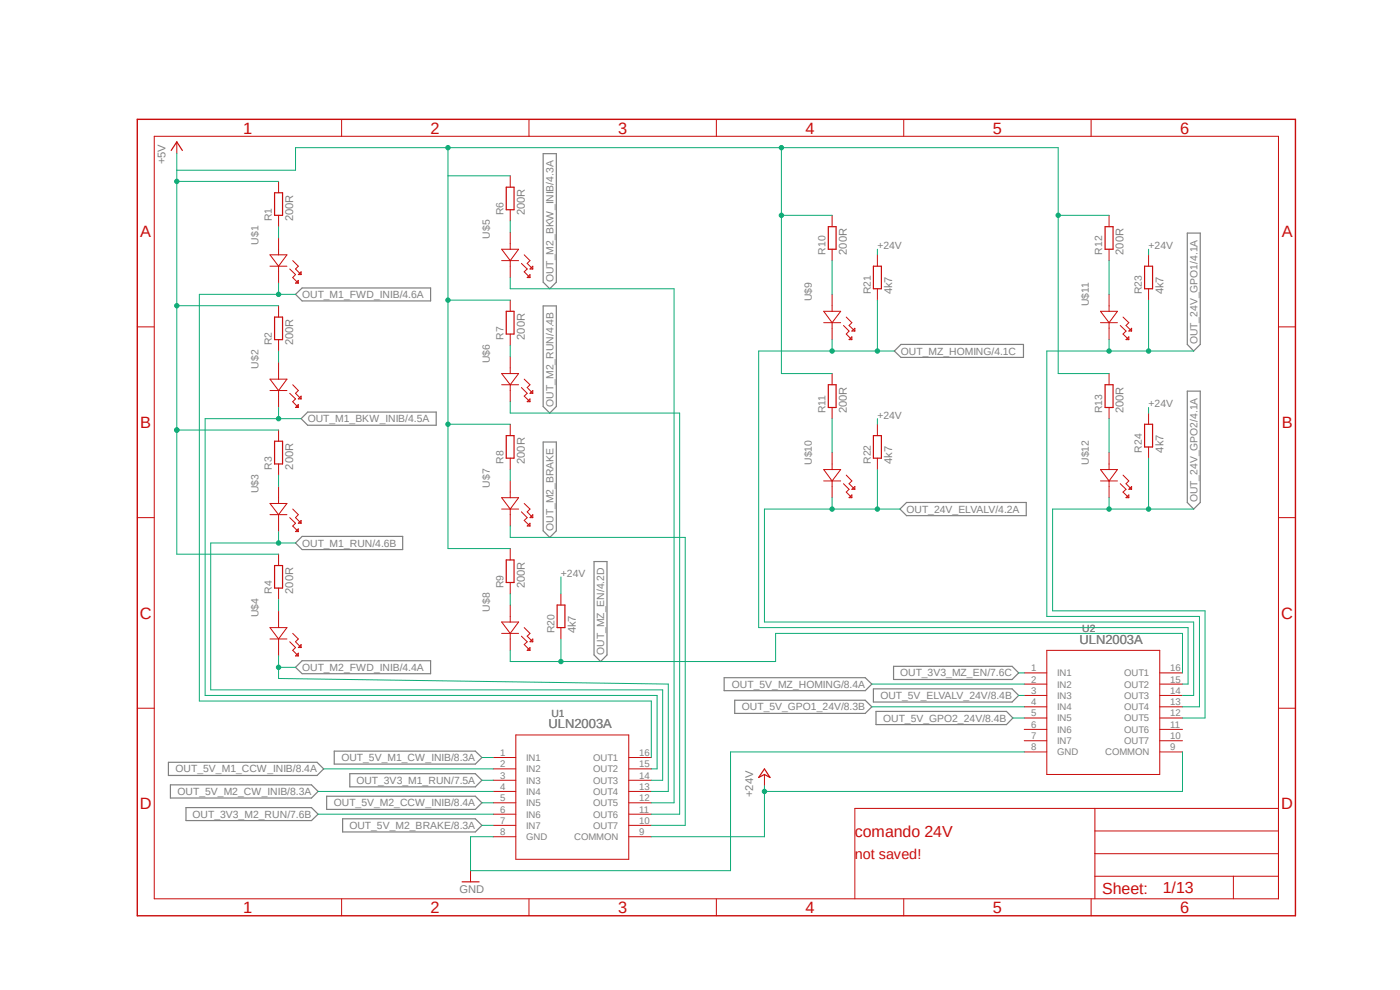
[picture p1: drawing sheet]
<svg xmlns="http://www.w3.org/2000/svg" width="297mm" height="210mm" viewBox="0 0 297 210" stroke-linecap="round" stroke-linejoin="round" font-family="sans-serif">
<path d="M28.6 25l246.6 169.8M275.2 25l-246.6 169.8" fill="none" stroke="#fff" stroke-width=".21"/>
<g fill="none" stroke="#808080" stroke-width=".25">
<path d="M115.2 32.6h2.8v27.3l-1.4 1.4-1.4-1.4zM251.9 49.4h2.7v23.7l-1.4 1.4-1.3-1.4zM62.7 62.4l1.4-1.3h27.3v2.7h-27.3zM115.2 64.9h2.8v21.3l-1.4 1.4-1.4-1.4zM189.7 74.5l1.4-1.4h26v2.7h-26zM63.9 88.8l1.4-1.4h27.2v2.8h-27.2zM115.2 93.8h2.8v18.8l-1.4 1.4-1.4-1.4zM251.9 83h2.7v23.6l-1.4 1.4-1.3-1.4zM62.7 115.2l1.4-1.4h21.3v2.8h-21.3zM126 119.1h2.8v19.8l-1.4 1.4-1.4-1.4zM190.9 108l1.4-1.4h25.4v2.8h-25.4zM62.7 141.6l1.4-1.4h27.3v2.7h-27.3z"/>
<path d="M70.9 159.3h29.9l1.4 1.4-1.4 1.4h-29.9zM153.6 143.8h30l1.4 1.3-1.4 1.4h-30zM155.9 148.5h27.7l1.4 1.4-1.4 1.4h-27.7zM185.3 146.1h29.4l1.4 1.4-1.4 1.4h-29.4zM185.8 150.9h27.7l1.4 1.4-1.4 1.4h-27.7zM189.6 141.4h25.1l1.4 1.3-1.4 1.4h-25.1zM35.7 161.7h31.6l1.4 1.4-1.4 1.4h-31.6zM36.2 166.5h29.9l1.4 1.4-1.4 1.4h-29.9zM39.5 171.3h26.6l1.4 1.4-1.4 1.4h-26.6zM69.3 168.9h31.5l1.4 1.4-1.4 1.4h-31.5zM72.7 173.7h28.1l1.4 1.4-1.4 1.4h-28.1zM74.2 164.1h26.6l1.4 1.4-1.4 1.4h-26.6z"/>
</g>
<g fill="none" stroke="#c90d0c" stroke-width=".21">
<path d="M32.7 28.9h238.5v161.8h-238.5zM37.5 30.1v2.4M59.1 38.5v2.4M72.5 25.3v3.6M108.2 37.3v2.4M112.2 25.3v3.6M152 25.3v3.6M191.7 25.3v3.6M231.5 25.3v3.6M57.3 54.1h3.6l-1.8 2.4zM57.3 56.5h3.6M59.1 45.7v2.4"/>
<path d="M59.1 50.5v3.6M59.1 56.5v3.6M61.5 57.1l1.2 1.2-.6 .6 1.2 1.2M62.1 55.3l1.2 1.2-.6 .6 1.2 1.2M63.9 57.7v.6h-.6zM106.4 52.9h3.6l-1.8 2.4zM106.4 55.3h3.6M108.2 44.5v2.4M108.2 49.3v3.6M108.2 55.3v3.6M110.6 55.9l1.2 1.2-.6 .6 1.2 1.2M111.2 54.1l1.2 1.2-.6 .6 1.2 1.2"/>
<path d="M112.4 57.1l.6-.6v.6zM112.4 58.3v.6h-.6zM176.5 45.7v2.4M176.5 52.9v2.4M186.1 54.1v2.4M235.3 45.7v2.4M235.3 52.9v2.4M243.7 54.1v2.4M29.1 69.3h3.6M59.1 64.9v2.4M59.1 72.1v2.4M59.1 76.8v3.6"/>
<path d="M62.7 60.1l.6-.6v.6zM106.4 79.2h3.6l-1.8 2.4zM108.2 63.7v2.3M108.2 70.9v2.3M108.2 75.6v3.6M174.8 66h3.6l-1.9 2.5zM174.8 68.5h3.6M176.5 62.4v3.6M176.5 68.5v3.6M176.5 79.2v2.4M178.9 69l1.2 1.2-.6 .7 1.2 1.2M179.5 67.3l1.2 1.2-.6 .5 1.3 1.2"/>
<path d="M180.7 70.2l.7-.6v.6zM180.7 71.5v.6h-.6zM186.1 61.3v2.4M233.5 66h3.6l-1.8 2.5zM233.5 68.5h3.6M235.3 62.4v3.6M235.3 68.5v3.6M235.3 79.2v2.4M237.7 69l1.2 1.2-.6 .7 1.2 1.2M238.3 67.3l1.2 1.2-.6 .5 1.2 1.2M239.5 70.2l.6-.6v.6zM239.5 71.5v.6h-.6z"/>
<path d="M243.7 61.3v2.4M271.2 69.3h3.6M57.3 80.4h3.6l-1.8 2.4zM57.3 82.8h3.6M59.1 82.8v3.6M59.1 91.2v2.4M59.1 98.4v2.4M61.5 83.4l1.2 1.2-.6 .6 1.2 1.2M62.1 81.6l1.2 1.2-.6 .6 1.2 1.2M63.3 84.6l.6-.6v.6zM63.3 85.8v.6h-.6zM106.4 81.6h3.6"/>
<path d="M108.2 81.6v3.6M108.2 90v2.4M108.2 97.2v2.4M110.6 82.2l1.2 1.2-.6 .6 1.2 1.2M111.2 80.4l1.2 1.2-.6 .6 1.2 1.2M111.8 85.2l.6-.6v.6zM112.4 83.4l.6-.6v.6zM174.8 99.6h3.6l-1.9 2.4zM176.5 86.4v2.4M176.5 96v3.6M186.1 90v2.4M186.1 97.2v2.4"/>
<path d="M233.5 99.6h3.6l-1.8 2.4zM235.3 86.4v2.4M235.3 96v3.6M243.7 87.6v2.4M243.7 94.8v2.4M29.1 109.8h3.6M57.3 106.8h3.6l-1.8 2.4zM57.3 109.2h3.6M59.1 103.2v3.6M59.1 109.2v3.6M59.1 117.6v2.4M61.5 109.8l1.2 1.2-.6 .6 1.2 1.2"/>
<path d="M62.1 108l1.2 1.2-.6 .6 1.2 1.2M62.7 112.8l.6-.6v.6zM63.3 111l.6-.6v.6zM106.4 105.6h3.6l-1.8 2.4zM106.4 108h3.6M108.2 102v3.6M108.2 108v3.6M108.2 116.4v2.4M110.6 108.6l1.2 1.2-.6 .6 1.2 1.2M111.2 106.8l1.2 1.2-.6 .6 1.2 1.2M112.4 111v.6h-.6zM113 109.2v.6h-.6z"/>
<path d="M174.8 102h3.6M176.5 102v3.6M178.9 102.6l1.2 1.2-.6 .6 1.2 1.2M179.5 100.8l1.2 1.2-.6 .6 1.3 1.2M180.7 105v.6h-.6zM180.7 103.8l.7-.6v.6zM233.5 102h3.6M235.3 102v3.6M237.7 102.6l1.2 1.2-.6 .6 1.2 1.2M238.3 100.8l1.2 1.2-.6 .6 1.2 1.2M239.5 105v.6h-.6zM240.1 103.2v.6h-.6z"/>
<path d="M271.2 109.8h3.6M57.3 133.1h3.6l-1.8 2.5zM57.3 135.6h3.6M59.1 124.8v2.4M59.1 129.6v3.5M59.1 135.6v3.5M61.5 136.1l1.2 1.3-.6 .6 1.2 1.1M62.1 134.4l1.2 1.2-.6 .5 1.2 1.3M62.7 139.1l.6-.5v.5zM63.9 136.7v.7h-.6zM106.4 132h3.6l-1.8 2.4zM106.4 134.4h3.6"/>
<path d="M108.2 123.6v2.4M108.2 128.4v3.6M108.2 134.4v3.6M110.6 135l1.2 1.1-.6 .6 1.2 1.3M111.2 133.1l1.2 1.3-.6 .6 1.2 1.1M111.8 138l.6-.6v.6zM112.4 136.1l.6-.5v.5zM119 126v2.4M119 133.1v2.5M222.1 138h23.9v26.3h-23.9zM29.1 150.2h3.6M109.4 155.9h24v26.4h-24z"/>
<path d="M217.3 142.7h4.8M217.3 145.1h4.8M217.3 147.5h4.8M217.3 149.9h4.8M217.3 152.3h4.8M217.3 154.7h4.8M217.3 157.1h4.8M217.3 159.5h4.8M246 142.7h4.9M246 145.1h4.9M246 147.5h4.9M246 149.9h4.9"/>
<path d="M246 152.3h4.9M246 154.7h4.9M246 157.1h4.9M246 159.5h4.9M271.2 150.2h3.6M104.6 160.7h4.8M104.6 163.1h4.8M104.6 165.5h4.8M104.6 167.9h4.8M104.6 170.3h4.8M104.6 172.7h4.8M104.6 175.1h4.8"/>
<path d="M104.6 177.5h4.8M133.4 160.7h4.8M133.4 163.1h4.8M133.4 165.5h4.8M133.4 167.9h4.8M133.4 170.3h4.8M133.4 172.7h4.8M133.4 175.1h4.8M133.4 177.5h4.8M162.2 164.3v2.4M232.3 171.5v19.2M232.3 176.3h38.9"/>
<path d="M271.2 171.5h-89.8v19.2M72.5 190.7v3.6M99.8 184.7v2.4M112.2 190.7v3.6M152 190.7v3.6M191.7 190.7v3.6M231.5 190.7v3.6M232.3 185.9h38.9M232.3 181.1h38.9M261.7 185.9v4.8"/>
</g>
<g fill="none" stroke="#c90d0c" stroke-width=".25">
<path d="M36.3 31.9l1.2-1.8 1.2 1.8M107.4 39.7h1.7v4.8h-1.7zM58.3 40.9h1.6v4.8h-1.6zM175.7 48.1h1.7v4.8h-1.7zM185.3 56.5h1.7v4.8h-1.7zM234.4 48.1h1.7v4.8h-1.7zM242.8 56.5h1.7v4.8h-1.7zM58.3 67.3h1.6v4.8h-1.6zM107.4 66h1.7v4.9h-1.7zM58.3 93.6h1.6v4.8h-1.6zM107.4 92.4h1.7v4.8h-1.7zM175.7 81.6h1.7v4.8h-1.7z"/>
<path d="M185.3 92.4h1.7v4.8h-1.7zM234.4 81.6h1.7v4.8h-1.7zM242.8 90h1.7v4.8h-1.7zM58.3 120h1.6v4.8h-1.6zM107.4 118.8h1.7v4.8h-1.7zM118.2 128.4h1.6v4.7h-1.6zM162.2 163.1l1.2 1.8-1.2-.6-1.2 .6zM98 187.1h3.6"/>
</g>
<path d="M29.1 25.3h245.7v169h-245.7z" fill="none" stroke="#c90d0c" stroke-width=".3"/>
<g fill="none" stroke="#0dab76" stroke-width=".21">
<path d="M37.5 32.5v32.4M37.5 38.5h21.6M59.1 48.1v2.4M108.2 46.9v2.4M176.5 55.3v7.1M235.3 55.3v7.1M59.1 74.5v2.3M108.2 99.6v2.4M176.5 88.8v7.2M235.3 88.8v7.2M59.1 100.8v2.4M59.1 127.2v2.4"/>
<path d="M108.2 126v2.4"/>
</g>
<circle cx="37.5" cy="38.5" r=".46" fill="#0dab76"/>
<g fill="none" stroke="#0dab76" stroke-width=".21">
<path d="M37.5 64.9v52.7h21.6"/>
<circle cx="37.5" cy="38.5" r=".46"/>
</g>
<circle cx="37.5" cy="91.2" r=".46" fill="#0dab76"/>
<g fill="none" stroke="#0dab76" stroke-width=".21">
<path d="M37.5 91.2h21.6"/>
<circle cx="37.5" cy="91.2" r=".46"/>
</g>
<circle cx="37.5" cy="91.2" r=".46" fill="#0dab76"/>
<g fill="none" stroke="#0dab76" stroke-width=".21">
<path d="M37.5 36.1h25.2v-4.8h103.1v47.9h10.7M165.8 45.7h10.7"/>
<circle cx="37.5" cy="91.2" r=".46"/>
</g>
<circle cx="165.8" cy="45.7" r=".46" fill="#0dab76"/>
<g fill="none" stroke="#0dab76" stroke-width=".21">
<path d="M95 37.3h13.2"/>
<circle cx="165.8" cy="45.7" r=".46"/>
</g>
<circle cx="95" cy="31.3" r=".46" fill="#0dab76"/>
<g fill="none" stroke="#0dab76" stroke-width=".21">
<path d="M95 31.3v85.1h13.2M95 90h13.2"/>
<circle cx="95" cy="31.3" r=".46"/>
</g>
<circle cx="95" cy="90" r=".46" fill="#0dab76"/>
<g fill="none" stroke="#0dab76" stroke-width=".21">
<path d="M95 63.7h13.2"/>
<circle cx="95" cy="90" r=".46"/>
</g>
<circle cx="95" cy="63.7" r=".46" fill="#0dab76"/>
<g fill="none" stroke="#0dab76" stroke-width=".21">
<path d="M37.5 64.9h21.6"/>
<circle cx="95" cy="63.7" r=".46"/>
</g>
<circle cx="37.5" cy="64.9" r=".46" fill="#0dab76"/>
<g fill="none" stroke="#0dab76" stroke-width=".21">
<path d="M165.8 31.3h58.7v47.9h10.8M224.5 45.7h10.8"/>
<circle cx="37.5" cy="64.9" r=".46"/>
</g>
<circle cx="224.5" cy="45.7" r=".46" fill="#0dab76"/>
<circle cx="224.5" cy="45.7" r=".46" fill="none" stroke="#0dab76" stroke-width=".21"/>
<circle cx="165.8" cy="31.3" r=".46" fill="#0dab76"/>
<g fill="none" stroke="#0dab76" stroke-width=".21">
<path d="M59.1 60.1v2.3M62.7 62.4h-20.4v86.3h95.9v12M185 145.1h32.3M185 149.9h32.3M214.9 152.3h2.4M216.1 142.7h1.2M216.1 147.5h1.2M217.3 159.5h-62.3v25.2h-55.2v-7.2h4.8M67.5 167.9h37.1M67.5 172.7h37.1M68.7 163.1h35.9M102.2 160.7h2.4"/>
<path d="M102.2 165.5h2.4M102.2 170.3h2.4M102.2 175.1h2.4"/>
<circle cx="165.8" cy="31.3" r=".46"/>
</g>
<circle cx="59.1" cy="62.4" r=".46" fill="#0dab76"/>
<g fill="none" stroke="#0dab76" stroke-width=".21">
<path d="M59.1 86.4v2.4M63.9 88.8h-20.4v58.7h95.9v15.6h-1.2"/>
<circle cx="59.1" cy="62.4" r=".46"/>
</g>
<circle cx="59.1" cy="88.8" r=".46" fill="#0dab76"/>
<g fill="none" stroke="#0dab76" stroke-width=".21">
<path d="M59.1 112.8v2.4M62.7 115.2h-18v31.1h95.9v19.2h-2.4"/>
<circle cx="59.1" cy="88.8" r=".46"/>
</g>
<circle cx="59.1" cy="115.2" r=".46" fill="#0dab76"/>
<g fill="none" stroke="#0dab76" stroke-width=".21">
<path d="M59.1 139.1v4.8l82.7 1.2v22.8h-3.6M59.1 141.6h3.6"/>
<circle cx="59.1" cy="115.2" r=".46"/>
</g>
<circle cx="59.1" cy="141.6" r=".46" fill="#0dab76"/>
<g fill="none" stroke="#0dab76" stroke-width=".21">
<path d="M108.2 58.9v2.4h34.8v109h-4.8M108.2 85.2v2.4h36v85.1h-6M108.2 111.6v2.4h37.2v61.1h-7.2M119 135.6v4.7M164.5 140.3v-5.9h86.4v8.3"/>
<circle cx="59.1" cy="141.6" r=".46"/>
</g>
<circle cx="119" cy="140.3" r=".46" fill="#0dab76"/>
<g fill="none" stroke="#0dab76" stroke-width=".21">
<path d="M176.5 72.1v2.4M189.7 74.5h-28.7v58.6h91.1v12h-1.2M108.2 138v2.3h56.3"/>
<circle cx="119" cy="140.3" r=".46"/>
</g>
<circle cx="176.5" cy="74.5" r=".46" fill="#0dab76"/>
<g fill="none" stroke="#0dab76" stroke-width=".21">
<path d="M186.1 63.7v10.8"/>
<circle cx="176.5" cy="74.5" r=".46"/>
</g>
<circle cx="186.1" cy="74.5" r=".46" fill="#0dab76"/>
<g fill="none" stroke="#0dab76" stroke-width=".21">
<path d="M176.5 105.6v2.4M190.9 108h-28.7v24h91v15.5h-2.3"/>
<circle cx="186.1" cy="74.5" r=".46"/>
</g>
<circle cx="176.5" cy="108" r=".46" fill="#0dab76"/>
<g fill="none" stroke="#0dab76" stroke-width=".21">
<path d="M186.1 99.6v8.4"/>
<circle cx="176.5" cy="108" r=".46"/>
</g>
<circle cx="186.1" cy="108" r=".46" fill="#0dab76"/>
<g fill="none" stroke="#0dab76" stroke-width=".21">
<path d="M235.3 72.1v2.4M253.2 74.5h-31.1v56.3h32.4v19.1h-3.6"/>
<circle cx="186.1" cy="108" r=".46"/>
</g>
<circle cx="235.3" cy="74.5" r=".46" fill="#0dab76"/>
<g fill="none" stroke="#0dab76" stroke-width=".21">
<path d="M243.7 63.7v10.8"/>
<circle cx="235.3" cy="74.5" r=".46"/>
</g>
<circle cx="243.7" cy="74.5" r=".46" fill="#0dab76"/>
<g fill="none" stroke="#0dab76" stroke-width=".21">
<path d="M235.3 105.6v2.4M253.2 108h-29.9v21.6h32.4v22.7h-4.8"/>
<circle cx="243.7" cy="74.5" r=".46"/>
</g>
<circle cx="235.3" cy="108" r=".46" fill="#0dab76"/>
<g fill="none" stroke="#0dab76" stroke-width=".21">
<path d="M243.7 97.2v10.8"/>
<circle cx="235.3" cy="108" r=".46"/>
</g>
<circle cx="243.7" cy="108" r=".46" fill="#0dab76"/>
<g fill="none" stroke="#0dab76" stroke-width=".21">
<path d="M186.1 52.9v1.2M243.7 52.9v1.2M108.2 73.2v2.4M186.1 88.8v1.2M243.7 86.4v1.2M119 122.4v3.6M250.9 159.5v8.4h-88.7M162.2 166.7v10.8h-24"/>
<circle cx="243.7" cy="108" r=".46"/>
</g>
<circle cx="162.2" cy="167.9" r=".46" fill="#0dab76"/>
<circle cx="162.2" cy="167.9" r=".46" fill="none" stroke="#0dab76" stroke-width=".21"/>
<g font-size="3.5" fill="#c90d0c">
<text x="51.6" y="28.3">1</text>
<text x="91.4" y="28.3">2</text>
<text x="131.1" y="28.3">3</text>
<text x="170.9" y="28.3">4</text>
<text x="210.7" y="28.3">5</text>
<text x="250.4" y="28.3">6</text>
<text x="29.8" y="50.4">A</text>
<text x="271.9" y="50.4">A</text>
<text x="29.8" y="90.8">B</text>
<text x="271.9" y="90.8">B</text>
<text x="29.7" y="131.2">C</text>
<text x="271.8" y="131.2">C</text>
<text x="29.7" y="171.7">D</text>
<text x="271.8" y="171.7">D</text>
<text x="51.6" y="193.7">1</text>
<text x="91.4" y="193.7">2</text>
<text x="131.1" y="193.7">3</text>
<text x="170.9" y="193.7">4</text>
<text x="210.7" y="193.7">5</text>
<text x="250.4" y="193.7">6</text>
</g>
<g font-size="3.4" fill="#c90d0c">
<text x="181.4" y="177.5">comando 24V</text>
<text x="233.9" y="189.6">Sheet:</text>
<text x="246.7" y="189.5">1/13</text>
</g>
<text font-size="3" fill="#c90d0c" x="181.4" y="182.3">not saved!</text>
<g font-size="2.8" fill="#808080">
<text x="229" y="136.5">ULN2003A</text>
<text x="116.4" y="154.5">ULN2003A</text>
</g>
<g font-size="2.4" fill="#808080">
<text x="35.1" y="34.9" transform="rotate(-90 35.1 34.9)">+5V</text>
<text x="62.2" y="46.9" transform="rotate(-90 62.2 46.9)">200R</text>
<text x="111.3" y="45.7" transform="rotate(-90 111.3 45.7)">200R</text>
<text x="179.7" y="54.1" transform="rotate(-90 179.7 54.1)">200R</text>
<text x="238.4" y="54.1" transform="rotate(-90 238.4 54.1)">200R</text>
<text x="189.3" y="62.4" transform="rotate(-90 189.3 62.4)">4k7</text>
<text x="246.8" y="62.4" transform="rotate(-90 246.8 62.4)">4k7</text>
<text x="62.2" y="73.2" transform="rotate(-90 62.2 73.2)">200R</text>
<text x="111.3" y="72.1" transform="rotate(-90 111.3 72.1)">200R</text>
<text x="179.7" y="87.6" transform="rotate(-90 179.7 87.6)">200R</text>
<text x="238.4" y="87.6" transform="rotate(-90 238.4 87.6)">200R</text>
<text x="62.2" y="99.6" transform="rotate(-90 62.2 99.6)">200R</text>
<text x="111.3" y="98.4" transform="rotate(-90 111.3 98.4)">200R</text>
<text x="189.3" y="98.4" transform="rotate(-90 189.3 98.4)">4k7</text>
<text x="246.8" y="96" transform="rotate(-90 246.8 96)">4k7</text>
<text x="62.2" y="126" transform="rotate(-90 62.2 126)">200R</text>
<text x="111.3" y="124.8" transform="rotate(-90 111.3 124.8)">200R</text>
<text x="122.1" y="134.4" transform="rotate(-90 122.1 134.4)">4k7</text>
<text x="159.8" y="169.1" transform="rotate(-90 159.8 169.1)">+24V</text>
<text x="97.5" y="189.5">GND</text>
</g>
<g font-size="2.2" fill="#808080">
<text x="57.7" y="46.9" transform="rotate(-90 57.7 46.9)">R1</text>
<text x="106.8" y="45.7" transform="rotate(-90 106.8 45.7)">R6</text>
<text x="54.8" y="51.9" transform="rotate(-90 54.8 51.9)">U$1</text>
<text x="103.9" y="50.7" transform="rotate(-90 103.9 50.7)">U$5</text>
<text x="186.1" y="52.9">+24V</text>
<text x="243.7" y="52.9">+24V</text>
<text x="117.4" y="59.9" transform="rotate(-90 117.4 59.9)">OUT_M2_BKW_INIB/4.3A</text>
<text x="175.1" y="54.1" transform="rotate(-90 175.1 54.1)">R10</text>
<text x="233.9" y="54.1" transform="rotate(-90 233.9 54.1)">R12</text>
<text x="64.1" y="63.2">OUT_M1_FWD_INIB/4.6A</text>
<text x="172.3" y="63.9" transform="rotate(-90 172.3 63.9)">U$9</text>
<text x="184.7" y="62.4" transform="rotate(-90 184.7 62.4)">R21</text>
<text x="231" y="64.9" transform="rotate(-90 231 64.9)">U$11</text>
<text x="242.2" y="62.4" transform="rotate(-90 242.2 62.4)">R23</text>
<text x="57.7" y="73.2" transform="rotate(-90 57.7 73.2)">R2</text>
<text x="103.9" y="77" transform="rotate(-90 103.9 77)">U$6</text>
<text x="106.8" y="72.1" transform="rotate(-90 106.8 72.1)">R7</text>
<text x="191.1" y="75.2">OUT_MZ_HOMING/4.1C</text>
<text x="254" y="73.1" transform="rotate(-90 254 73.1)">OUT_24V_GPO1/4.1A</text>
<text x="54.8" y="78.2" transform="rotate(-90 54.8 78.2)">U$2</text>
<text x="65.3" y="89.6">OUT_M1_BKW_INIB/4.5A</text>
<text x="117.4" y="86.2" transform="rotate(-90 117.4 86.2)">OUT_M2_RUN/4.4B</text>
<text x="175.1" y="87.6" transform="rotate(-90 175.1 87.6)">R11</text>
<text x="186.1" y="88.8">+24V</text>
<text x="233.9" y="87.6" transform="rotate(-90 233.9 87.6)">R13</text>
<text x="243.7" y="86.4">+24V</text>
<text x="57.7" y="99.6" transform="rotate(-90 57.7 99.6)">R3</text>
<text x="106.8" y="98.4" transform="rotate(-90 106.8 98.4)">R8</text>
<text x="172.3" y="98.6" transform="rotate(-90 172.3 98.6)">U$10</text>
<text x="184.7" y="98.4" transform="rotate(-90 184.7 98.4)">R22</text>
<text x="231" y="98.6" transform="rotate(-90 231 98.6)">U$12</text>
<text x="242.2" y="96" transform="rotate(-90 242.2 96)">R24</text>
<text x="54.8" y="104.6" transform="rotate(-90 54.8 104.6)">U$3</text>
<text x="103.9" y="103.4" transform="rotate(-90 103.9 103.4)">U$7</text>
<text x="254" y="106.6" transform="rotate(-90 254 106.6)">OUT_24V_GPO2/4.1A</text>
<text x="117.4" y="112.6" transform="rotate(-90 117.4 112.6)">OUT_M2_BRAKE</text>
<text x="192.3" y="108.8">OUT_24V_ELVALV/4.2A</text>
<text x="64.1" y="116">OUT_M1_RUN/4.6B</text>
<text x="57.7" y="126" transform="rotate(-90 57.7 126)">R4</text>
<text x="106.8" y="124.8" transform="rotate(-90 106.8 124.8)">R9</text>
<text x="119" y="122.4">+24V</text>
<text x="54.8" y="131" transform="rotate(-90 54.8 131)">U$4</text>
<text x="103.9" y="129.8" transform="rotate(-90 103.9 129.8)">U$8</text>
<text x="117.6" y="134.4" transform="rotate(-90 117.6 134.4)">R20</text>
<text x="229.6" y="134.2">U2</text>
<text x="64.1" y="142.3">OUT_M2_FWD_INIB/4.4A</text>
<text x="128.2" y="138.9" transform="rotate(-90 128.2 138.9)">OUT_MZ_EN/4.2D</text>
<text x="191" y="143.5">OUT_3V3_MZ_EN/7.6C</text>
<text x="155.3" y="145.9">OUT_5V_MZ_HOMING/8.4A</text>
<text x="186.8" y="148.3">OUT_5V_ELVALV_24V/8.4B</text>
<text x="117" y="152.1">U1</text>
<text x="157.4" y="150.7">OUT_5V_GPO1_24V/8.3B</text>
<text x="187.4" y="153.1">OUT_5V_GPO2_24V/8.4B</text>
<text x="72.4" y="161.5">OUT_5V_M1_CW_INIB/8.3A</text>
<text x="37.3" y="163.9">OUT_5V_M1_CCW_INIB/8.4A</text>
<text x="75.6" y="166.3">OUT_3V3_M1_RUN/7.5A</text>
<text x="37.7" y="168.7">OUT_5V_M2_CW_INIB/8.3A</text>
<text x="40.9" y="173.5">OUT_3V3_M2_RUN/7.6B</text>
<text x="70.8" y="171.1">OUT_5V_M2_CCW_INIB/8.4A</text>
<text x="74.1" y="175.9">OUT_5V_M2_BRAKE/8.3A</text>
</g>
<g font-size="2" fill="#808080">
<text x="218.7" y="142.4">1</text>
<text x="224.3" y="143.5">IN1</text>
<text x="238.5" y="143.5">OUT1</text>
<text x="248.3" y="142.4">16</text>
<text x="218.7" y="144.8">2</text>
<text x="218.7" y="147.2">3</text>
<text x="218.7" y="149.6">4</text>
<text x="224.3" y="145.9">IN2</text>
<text x="224.3" y="148.3">IN3</text>
<text x="238.5" y="148.3">OUT3</text>
<text x="238.5" y="145.9">OUT2</text>
<text x="248.3" y="149.6">13</text>
<text x="248.3" y="147.2">14</text>
<text x="248.3" y="144.8">15</text>
<text x="218.7" y="152">5</text>
<text x="218.7" y="154.4">6</text>
<text x="224.3" y="150.7">IN4</text>
<text x="224.3" y="153">IN5</text>
<text x="224.3" y="155.4">IN6</text>
<text x="238.5" y="155.4">OUT6</text>
<text x="238.5" y="153">OUT5</text>
<text x="238.5" y="150.7">OUT4</text>
<text x="248.3" y="154.4">11</text>
<text x="248.3" y="152">12</text>
<text x="106.1" y="160.4">1</text>
<text x="111.6" y="161.4">IN1</text>
<text x="125.8" y="161.5">OUT1</text>
<text x="135.6" y="160.4">16</text>
<text x="218.7" y="156.8">7</text>
<text x="218.7" y="159.2">8</text>
<text x="224.3" y="157.9">IN7</text>
<text x="224.3" y="160.2">GND</text>
<text x="234.4" y="160.2">COMMON</text>
<text x="238.5" y="157.9">OUT7</text>
<text x="248.3" y="159.2">9</text>
<text x="248.3" y="156.8">10</text>
<text x="106.1" y="162.8">2</text>
<text x="106.1" y="165.2">3</text>
<text x="106.1" y="167.6">4</text>
<text x="111.6" y="163.8">IN2</text>
<text x="111.6" y="166.2">IN3</text>
<text x="125.8" y="166.2">OUT3</text>
<text x="125.8" y="163.8">OUT2</text>
<text x="135.6" y="167.6">13</text>
<text x="135.6" y="165.2">14</text>
<text x="135.6" y="162.8">15</text>
<text x="106.1" y="170">5</text>
<text x="106.1" y="172.4">6</text>
<text x="111.6" y="168.6">IN4</text>
<text x="111.6" y="171">IN5</text>
<text x="111.6" y="173.4">IN6</text>
<text x="125.8" y="173.4">OUT6</text>
<text x="125.8" y="171">OUT5</text>
<text x="125.8" y="168.6">OUT4</text>
<text x="135.6" y="172.4">11</text>
<text x="135.6" y="170">12</text>
<text x="106.1" y="174.8">7</text>
<text x="106.1" y="177.2">8</text>
<text x="111.6" y="175.8">IN7</text>
<text x="111.6" y="178.2">GND</text>
<text x="121.8" y="178.2">COMMON</text>
<text x="125.8" y="175.8">OUT7</text>
<text x="135.6" y="177.2">9</text>
<text x="135.6" y="174.8">10</text>
</g>
</svg>
